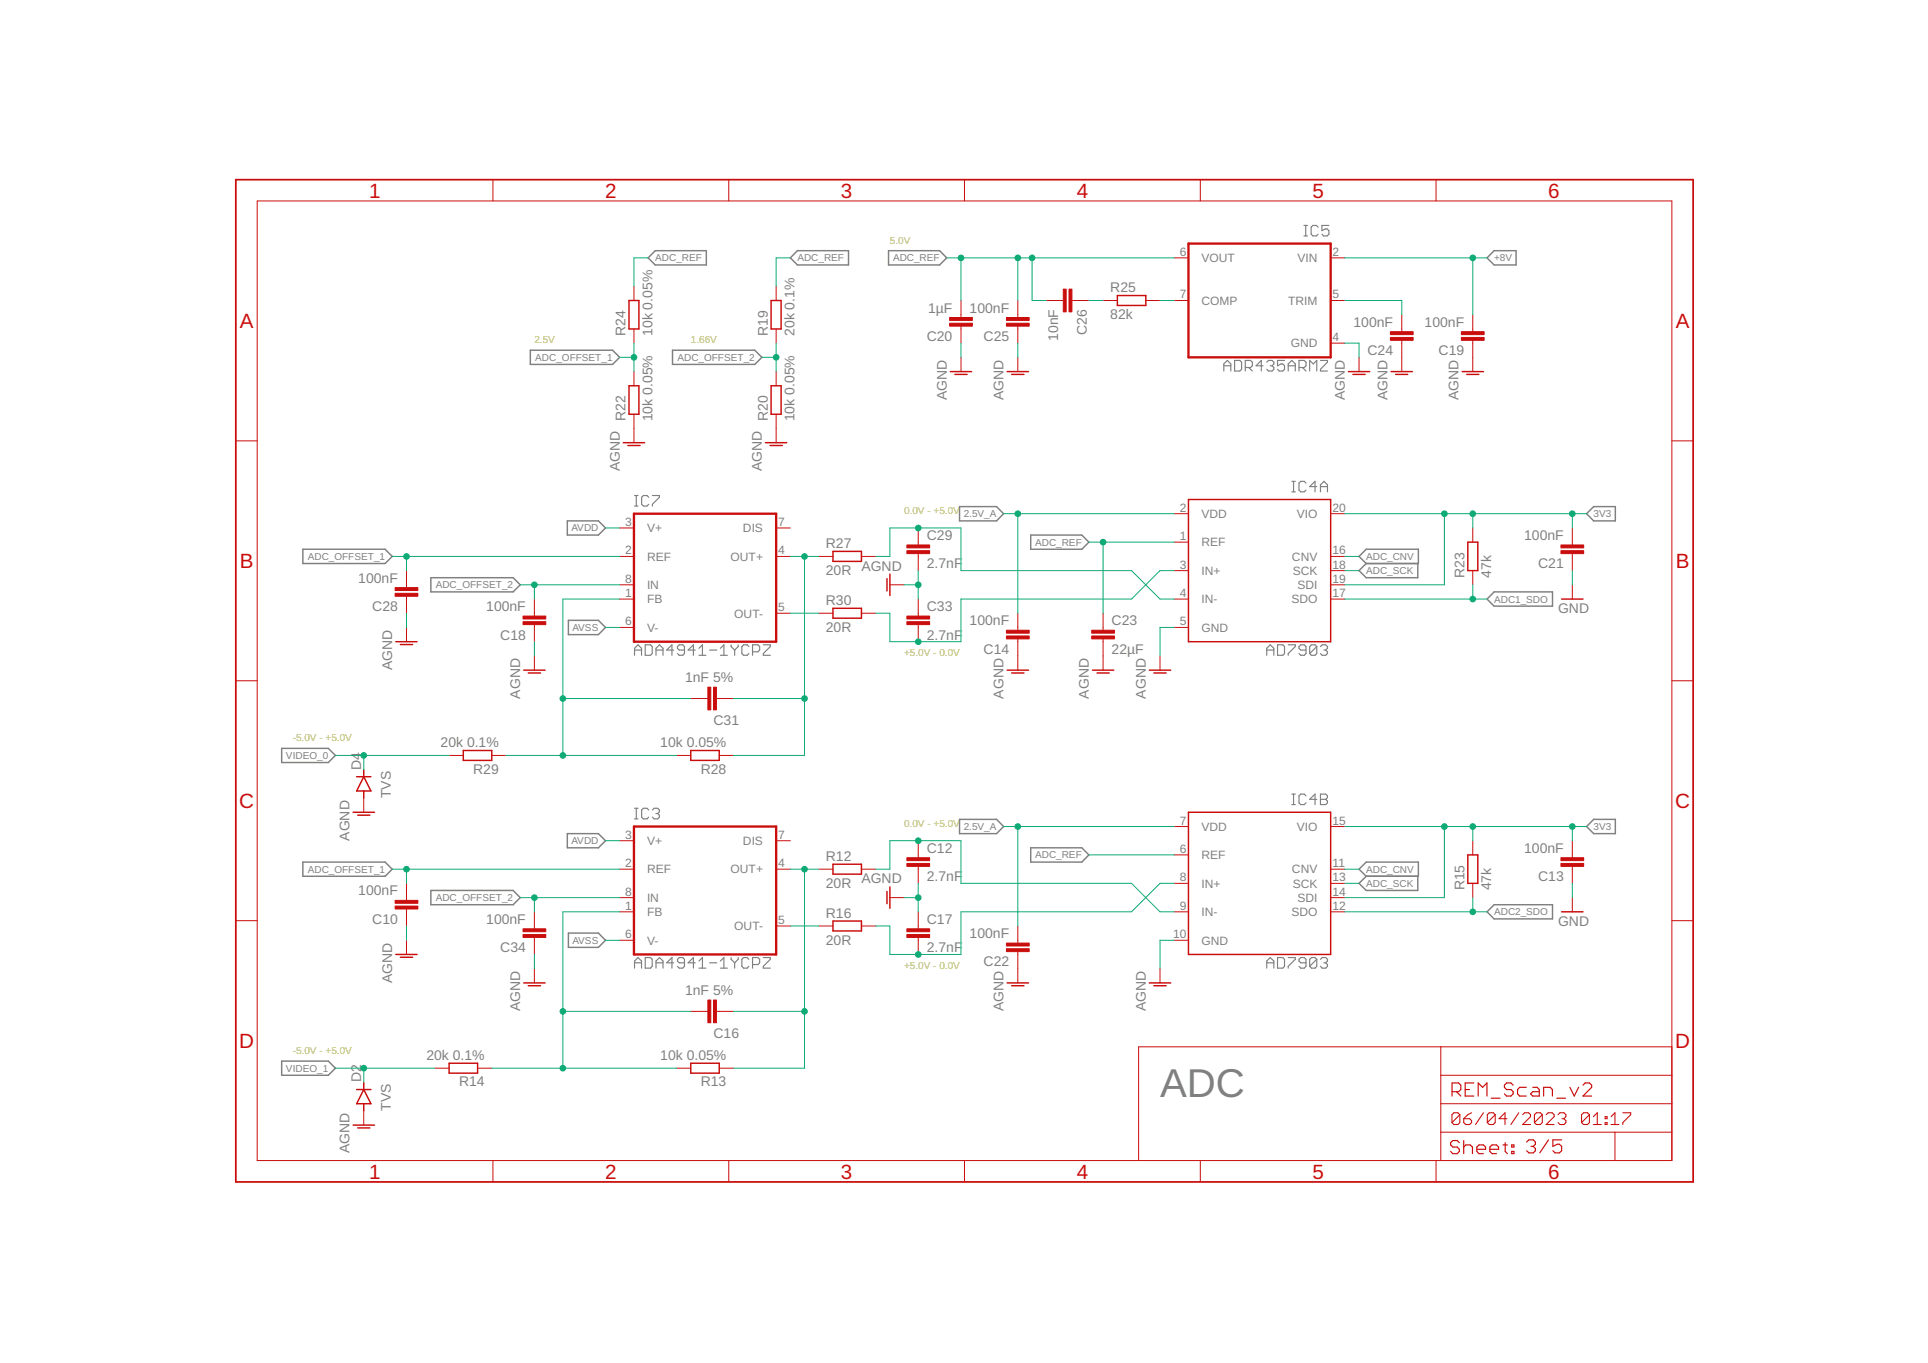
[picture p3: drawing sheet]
<svg xmlns="http://www.w3.org/2000/svg" width="420mm" height="297mm" viewBox="0 0 420 297" stroke-linecap="round" stroke-linejoin="round" font-family="sans-serif">
<g fill="none" stroke="#808080" stroke-width=".25">
<path d="M284.2 51.4h.7M284.2 49.1h.7M284.5 49.1v2.3M287.3 49.5l-.4-.4h-.8l-.4 .4v1.5l.4 .4h.8l.4-.4M289.6 49.1h-1.5v1.2l.7-.4h.4l.4 .4v.7l-.4 .4h-.7l-.4-.4M266.7 79.7h1.5M269 78.5h1.2l.4 .4v1.6l-.4 .4h-1.2zM275.3 79.7h-1.6l1.2-1.2v2.4M276.1 78.9l.3-.4h.8l.4 .4v.4l-.4 .4M276.8 79.7h.4M277.2 79.7l.4 .4v.4l-.4 .4h-.8l-.3-.4M279.9 78.5h-1.5v1.2l.8-.4h.3l.4 .4v.8l-.4 .4h-.7l-.4-.4"/>
<path d="M280.7 79.7h1.6M287.8 78.5h1.5v.4l-1.5 1.6v.4h1.5M266.7 80.9v-1.6l.8-.8 .7 .8v1.6M271.4 80.1h1.1l.4-.4v-.8l-.4-.4h-1.1v2.4M272.1 80.1l.8 .8M280.7 80.9v-1.6l.8-.8 .8 .8v1.6M283.1 80.1h1.1l.4-.4v-.8l-.4-.4h-1.1v2.4M283.8 80.1l.8 .8M285.4 80.9v-2.4l.8 .8 .8-.8v2.4M138.3 110.3h.7M138.3 108h.7M138.7 108v2.3"/>
<path d="M141.4 108.4l-.4-.4h-.8l-.4 .4v1.5l.4 .4h.8l.4-.4M142.2 108h1.5v.4l-1.5 1.5v.4M281.5 107.2h.8M281.5 104.9h.8M281.9 104.9v2.3M284.6 105.3l-.4-.4h-.7l-.4 .4v1.5l.4 .4h.7l.4-.4M287 106h-1.6l1.2-1.1v2.3M287.8 107.2v-1.5l.7-.8 .8 .8v1.5M287.8 106h1.5M138.3 142.8v-1.5l.7-.8 .8 .8v1.5M138.3 141.7h1.5M140.6 140.5h1.2l.3 .4v1.5l-.3 .4h-1.2z"/>
<path d="M143 141.7h1.5M143 142.8v-1.5l.7-.8 .8 .8v1.5M146.8 141.7h-1.5l1.1-1.2v2.3M149.2 141.7h-1.2l-.4-.4v-.4l.4-.4h.8l.4 .4v1.5l-.4 .4h-.8l-.4-.4M151.5 141.7h-1.5l1.1-1.2v2.3M152.3 142.8h1.5M152.3 141.3l.8-.8v2.3M154.6 141.7h1.6M157 142.8h1.5M157 141.3l.8-.8v2.3M159.3 140.5v.4l.8 .8M160.1 141.7v1.1"/>
<path d="M160.9 140.5v.4l-.8 .8M163.2 140.9l-.4-.4h-.7l-.4 .4v1.5l.4 .4h.7l.4-.4M164 142h1.2l.3-.3v-.8l-.3-.4h-1.2v2.3M166.3 140.5h1.6v.4l-1.6 1.5v.4h1.6M276.1 142.8v-1.5l.7-.8 .8 .8v1.5M276.1 141.7h1.5M278.4 140.5h1.1l.4 .4v1.5l-.4 .4h-1.1zM280.7 140.5h1.6v.4l-1.6 1.5v.4M284.6 141.7h-1.1l-.4-.4v-.4l.4-.4h.7l.4 .4v1.5l-.4 .4h-.7l-.4-.4M287 140.9l-.4-.4h-.8l-.4 .4v1.5M287 140.9v1.5l-.4 .4h-.8l-.4-.4M287 140.9l-1.6 1.5"/>
<path d="M287.8 140.9l.3-.4h.8l.4 .4v.4l-.4 .4M288.5 141.7h.4M288.9 141.7l.4 .3v.4l-.4 .4h-.8l-.3-.4M138.3 178.5h.7M138.3 176.1h.7M138.7 176.1v2.4M141.4 176.5l-.4-.4h-.8l-.4 .4v1.6l.4 .4h.8l.4-.4M142.2 176.5l.4-.4h.7l.4 .4v.4l-.4 .4M142.9 177.3h.4M143.3 177.3l.4 .4v.4l-.4 .4h-.7l-.4-.4M281.5 175.3h.8M281.5 173.1h.8"/>
<path d="M281.9 173.1v2.2M284.6 173.4l-.4-.3h-.7l-.4 .3v1.6l.4 .3h.7l.4-.3M287 174.2h-1.6l1.2-1.1v2.2M287.8 173.1h1.1l.4 .3v.4l-.4 .4 .4 .4v.4l-.4 .3h-1.1zM287.8 174.2h1.1M138.3 211v-1.6l.7-.7 .8 .7v1.6M138.3 209.8h1.5M140.6 208.7h1.2l.3 .4v1.5l-.3 .4h-1.2zM143 211v-1.6l.7-.7 .8 .7v1.6M143 209.8h1.5M146.8 209.8h-1.5l1.1-1.1v2.3M149.2 209.8h-1.2l-.4-.4v-.3l.4-.4h.8l.4 .4v1.5l-.4 .4h-.8l-.4-.4"/>
<path d="M151.5 209.8h-1.5l1.1-1.1v2.3M152.3 209.4l.8-.7v2.3M152.3 211h1.5M154.6 209.8h1.6M157 209.4l.8-.7v2.3M157 211h1.5M159.3 208.7v.4l.8 .7M160.1 209.8v1.2M160.9 208.7v.4l-.8 .7M163.2 209.1l-.4-.4h-.7l-.4 .4v1.5l.4 .4h.7l.4-.4M164 210.2h1.2l.3-.4v-.7l-.3-.4h-1.2v2.3M166.3 208.7h1.6v.4l-1.6 1.5v.4h1.6"/>
<path d="M276.1 211v-1.6l.7-.7 .8 .7v1.6M276.1 209.8h1.5M278.4 208.7h1.1l.4 .4v1.5l-.4 .4h-1.1zM280.7 208.7h1.6v.4l-1.6 1.5v.4M284.6 209.8h-1.1l-.4-.4v-.3l.4-.4h.7l.4 .4v1.5l-.4 .4h-.7l-.4-.4M287 209.1l-.4-.4h-.8l-.4 .4v1.5M287 209.1v1.5l-.4 .4h-.8l-.4-.4M287 209.1l-1.6 1.5M287.8 209.1l.3-.4h.8l.4 .4v.3l-.4 .4M288.5 209.8h.4M288.9 209.8l.4 .4v.4l-.4 .4h-.8l-.3-.4"/>
</g>
<g fill="none" stroke="#808080" stroke-width=".32">
<path d="M142.8 54.6h11.1v3.1h-11.1l-1.6-1.5zM173.8 54.6h11.1v3.1h-11.1l-1.6-1.5zM193.6 54.6h11.2l1.5 1.6-1.5 1.5h-11.2zM325.6 54.6h4.8v3.1h-4.8l-1.5-1.5zM115.6 76.3h17.9l1.5 1.6-1.5 1.5h-17.9zM146.6 76.3h17.9l1.5 1.6-1.5 1.5h-17.9zM66 119.7h17.9l1.6 1.6-1.6 1.5h-17.9zM123.6 113.5h6.8l1.6 1.6-1.6 1.5h-6.8zM209.1 110.4h8.1l1.5 1.6-1.5 1.5h-8.1zM224.6 116.6h11.2l1.5 1.6-1.5 1.5h-11.2zM345.8 112l1.5-1.6h4.7v3.1h-4.7zM93.9 125.9h17.9l1.6 1.5-1.6 1.6h-17.9z"/>
<path d="M123.9 135.2h6.5l1.6 1.5-1.6 1.6h-6.5zM296.2 121.3l1.5-1.6h11.4v3.1h-11.4zM297.7 122.8l-1.5 1.6 1.5 1.5h11.3v-3.1M325.6 129h12.7v3.1h-12.7l-1.5-1.5zM61.4 163.1h10.1l1.6 1.5-1.6 1.6h-10.1zM209.1 178.6h8.1l1.5 1.5-1.5 1.6h-8.1zM347.3 178.6h4.7v3.1h-4.7l-1.5-1.6zM66 187.9h17.9l1.6 1.5-1.6 1.6h-17.9zM93.9 194.1h17.9l1.6 1.5-1.6 1.6h-17.9zM123.6 181.7h6.8l1.6 1.5-1.6 1.6h-6.8zM224.6 184.8h11.2l1.5 1.5-1.5 1.6h-11.2zM296.2 189.4l1.5-1.5h11.4v3.1h-11.4z"/>
<path d="M297.7 191l-1.5 1.5 1.5 1.6h11.3v-3.1M324.1 198.7l1.5-1.5h12.7v3.1h-12.7zM123.9 203.3h6.5l1.6 1.6-1.6 1.6h-6.5zM61.4 231.2h10.1l1.6 1.6-1.6 1.5h-10.1z"/>
</g>
<g fill="none" stroke="#c90d0c" stroke-width=".22">
<path d="M107.4 39.2v4.6M158.8 39.2v4.6M210.2 39.2v4.6M261.6 39.2v4.6M312.9 39.2v4.6M56 43.8h308.3v209.1h-308.3zM255.9 56.2h3.1M290 56.2h3.1M138.2 62.4v3.1M138.2 71.7v3.1M169.1 62.4v3.1M169.1 71.7v3.1"/>
<path d="M209.4 65.5v3.7M209.4 71.1v3.7M209.4 77.9v3.1M221.8 65.5v3.7M221.8 71.1v3.7M221.8 77.9v3.1M228 65.5h3.7M233.6 65.5h3.7M240.4 65.5h3.1M249.7 65.5h3.1M255.9 65.5h3.1M290 65.5h3.1"/>
<path d="M290 74.8h3.1M296.2 77.9v3.1M305.5 68.6v3.7M305.5 74.2v6.8M321 68.6v3.7M321 74.2v6.8M51.4 96.1h4.6M138.2 81v3.1M138.2 90.3v6.2M169.1 81v3.1M169.1 90.3v6.2M364.3 96.1h4.7"/>
<path d="M135 115.1h3.2M169.1 115.1h3.1M200.1 115.1v3.7M255.9 118.2h3.1M255.9 112h3.1M290 112h3.1M321 115.1v3.1M342.6 115.1v3.7M88.6 124.4v3.7M88.6 129.9v3.7M88.6 136.7v3.1M116.5 130.6v3.7"/>
<path d="M116.5 136.1v3.7M135 121.3h3.2M135 130.6h3.2M135 127.4h3.2M135 136.7h3.2M169.1 121.3h3.1M169.1 133.6h3.1M178.4 121.3h3.1M178.4 133.6h3.1M187.7 121.3h3.1M187.7 133.6h3.1M193.9 127.4h3.1"/>
<path d="M200.1 120.6v3.8M200.1 130.6v3.7M200.1 136.1v3.7M221.8 133.6v3.8M221.8 139.2v6.8M240.4 133.6v3.8M240.4 139.2v6.8M255.9 130.6h3.1M255.9 136.7h3.1M255.9 124.4h3.1M290 121.3h3.1M290 130.6h3.1"/>
<path d="M290 127.4h3.1M290 124.4h3.1M321 124.4v3M342.6 120.6v3.8M342.6 127.4v3.2M51.4 148.4h4.6M116.5 142.9v3.1M150.5 152.2h3.8M156.1 152.2h3.7M252.8 142.9v3.1M364.3 148.4h4.7M79.3 173.9v3.1"/>
<path d="M97.9 164.6h3.1M107.2 164.6h3.1M147.4 164.6h3.1M156.7 164.6h3.1M88.6 192.5v3.7M88.6 198.1v3.7M116.5 198.7v3.7M135 183.2h3.2M135 189.4h3.2M135 198.7h3.2M135 195.6h3.2M169.1 183.2h3.1"/>
<path d="M169.1 189.4h3.1M178.4 189.4h3.1M187.7 189.4h3.1M193.9 195.6h3.1M200.1 183.2v3.7M200.1 188.8v3.7M200.1 198.7v3.7M255.9 198.7h3.1M255.9 192.5h3.1M255.9 186.3h3.1M255.9 180.1h3.1M290 189.4h3.1"/>
<path d="M290 198.7h3.1M290 195.6h3.1M290 192.5h3.1M290 180.1h3.1M321 183.2v3.1M321 192.5v3.1M342.6 183.2v3.7M342.6 188.8v3.7M342.6 195.6v3.1M51.4 200.6h4.6M88.6 204.9v3.1M116.5 204.3v3.7"/>
<path d="M116.5 211.1v3.1M135 204.9h3.2M169.1 201.8h3.1M178.4 201.8h3.1M187.7 201.8h3.1M200.1 204.3v3.7M221.8 201.8v3.7M221.8 207.4v6.8M252.8 211.1v3.1M255.9 204.9h3.1M364.3 200.6h4.7M94.8 232.8h3.1"/>
<path d="M104.1 232.8h3.1M147.4 232.8h3.1M150.5 220.4h3.8M156.1 220.4h3.7M156.7 232.8h3.1M314 228.1v24.8M314 234.3h50.3M364.3 228.1h-116.2v24.8M79.3 242.1v3.1M107.4 252.9v4.7M158.8 252.9v4.7M210.2 252.9v4.7"/>
<path d="M261.6 252.9v4.7M312.9 252.9v4.7M314 246.7h50.3M314 240.5h50.3M351.9 246.7v6.2"/>
</g>
<g fill="none" stroke="#c90d0c" stroke-width=".25">
<path d="M316.4 237.9h1.5l.4-.5v-.9l-.4-.5h-1.5v2.9M317.4 237.9l.9 1M319.3 237.4h.9M321.2 236h-1.9v2.9h1.9M322.1 238.9v-2.9l1 1 .9-1v2.9M325 239.3h1.9M329.8 236.5l-.5-.5h-1l-.4 .5v.5l.4 .4h1l.5 .5v.5l-.5 .5h-1l-.4-.5M332.6 237h-1.4l-.5 .4v1l.5 .5h1.4M334 237h1l.4 .4v1.5h-1.4l-.5-.5 .5-.5h1.4M336.4 238.9v-1.9h1.4l.5 .4v1.5M339.3 239.3h1.9M342.1 237l1 1.9 .9-1.9"/>
<path d="M345 236.5l.4-.5h1l.5 .5v.5l-1.9 1.9h1.9M318 249l-.4-.4h-1l-.5 .4v.5l.5 .5h1l.4 .5v.4l-.4 .5h-1l-.5-.5M319 248.6v2.8M319 250l.4-.5h1l.5 .5v1.4M321.8 250.5h1.9v-.5l-.4-.5h-1l-.5 .5v.9l.5 .5h1M324.7 250.5h1.9v-.5l-.5-.5h-.9l-.5 .5v.9l.5 .5h.9M327.5 249.5h1M328 249v1.9l.5 .5M329.4 249.5h.5v.5h-.5zM329.4 250.9h.5v.5h-.5zM332.7 248.9l.5-.5h.9l.5 .5v.5l-.5 .4M333.7 249.8h.4"/>
<path d="M334.1 249.8l.5 .5v.5l-.5 .4h-.9l-.5-.4M337.5 248.4l-1.9 2.8M340.3 248.4h-1.9v1.4l1-.4h.4l.5 .4v1l-.5 .4h-.9l-.5-.4"/>
</g>
<path d="M51.4 39.2h317.6v218.4h-317.6z" fill="none" stroke="#c90d0c" stroke-width=".38"/>
<g fill="none" stroke="#c90d0c" stroke-width=".23">
<path d="M318.1 242.9l-.4-.4h-.9l-.4 .4v1.7M318.1 242.9v1.7l-.4 .5h-.9l-.4-.5M318.1 242.9l-1.7 1.7M319 243.8h1.3l.4 .4v.4l-.4 .5h-.9l-.4-.5zM320.7 242.5l-.9 .4-.8 .9M323.3 242.5l-1.7 2.6M325.8 242.9l-.4-.4h-.9l-.4 .4v1.7M325.8 242.9v1.7l-.4 .5h-.9l-.4-.5M325.8 242.9l-1.7 1.7M328.4 243.8h-1.7l1.3-1.3v2.6M331 242.5l-1.7 2.6M331.8 242.9l.5-.4h.8l.4 .4v.5l-1.7 1.7h1.7"/>
<path d="M336.1 242.9l-.4-.4h-.9l-.4 .4v1.7M336.1 242.9v1.7l-.4 .5h-.9l-.4-.5M336.1 242.9l-1.7 1.7M337 242.9l.4-.4h.8l.5 .4v.5l-1.7 1.7h1.7M339.5 242.9l.5-.4h.8l.4 .4v.5l-.4 .4M340.4 243.8h.4M340.8 243.8l.4 .4v.4l-.4 .5h-.8l-.5-.5M346.4 242.9l-.5-.4h-.8l-.4 .4v1.7M346.4 242.9v1.7l-.5 .5h-.8l-.4-.5M346.4 242.9l-1.7 1.7M347.2 245.1h1.8M347.2 243.4l.9-.9v2.6"/>
<path d="M349.8 244.6h.4v.5h-.4zM349.8 243.4h.4v.4h-.4zM351.1 245.1h1.7M351.1 243.4l.8-.9v2.6M353.7 242.5h1.7v.4l-1.7 1.7v.5"/>
</g>
<path d="M259 53.1h31v24.8h-31zM138.2 112h30.9v27.8h-30.9zM138.2 180.1h30.9v27.9h-30.9z" fill="none" stroke="#c90d0c" stroke-width=".51"/>
<g fill="none" stroke="#c90d0c" stroke-width=".32">
<path d="M137.1 65.5h2.1v6.2h-2.1zM168 65.5h2.2v6.2h-2.2zM243.5 64.4h6.2v2.2h-6.2zM135.8 96.5h4.7M136.8 97.1h2.7M137.1 84.1h2.1v6.2h-2.1zM166.8 96.5h4.6M167.8 97.1h2.7M168 84.1h2.2v6.2h-2.2zM207.1 81h4.6M208.1 81.6h2.7M219.5 81h4.6"/>
<path d="M220.5 81.6h2.6M293.9 81h4.6M294.8 81.6h2.7M303.1 81h4.7M304.1 81.6h2.7M318.6 81h4.7M319.6 81.6h2.7M259 108.9h31v30.9h-31zM319.9 118.2h2.2v6.2h-2.2zM86.3 139.8h4.6M181.5 120.2h6.2v2.1h-6.2zM181.5 132.6h6.2v2.1h-6.2z"/>
<path d="M193.3 126.1v2.7M193.9 125.1v4.7M340.3 130.6h4.7M87.2 140.5h2.7M114.1 146h4.7M115.1 146.7h2.7M219.5 146h4.6M220.5 146.7h2.6M238.1 146h4.6M239.1 146.7h2.6M250.5 146h4.6M251.5 146.7h2.6"/>
<path d="M77 177h4.6M77.7 169.3h3.1M78 177.7h2.6M79.3 169.3l1.5 3.1h-3.1zM79.3 167.7v1.6M79.3 172.4v1.5M101 163.6h6.2v2.1h-6.2zM150.5 163.6h6.2v2.1h-6.2zM259 177h31v31h-31zM181.5 188.3h6.2v2.2h-6.2zM193.3 194.3v2.6M193.9 193.3v4.6"/>
<path d="M319.9 186.3h2.2v6.2h-2.2zM340.3 198.7h4.7M86.3 208h4.6M87.2 208.6h2.7M114.1 214.2h4.7M115.1 214.8h2.7M181.5 200.7h6.2v2.2h-6.2zM219.5 214.2h4.6M220.5 214.8h2.6M250.5 214.2h4.6M251.5 214.8h2.6M77.7 237.4h3.1"/>
<path d="M79.3 235.9v1.5M79.3 237.4l1.5 3.1h-3.1zM97.9 231.7h6.2v2.2h-6.2zM150.5 231.7h6.2v2.2h-6.2zM77 245.2h4.6M78 245.8h2.6M79.3 240.5v1.6"/>
</g>
<g fill="#c90d0c" stroke="#c90d0c" stroke-width=".22">
<path d="M197.6 120h5v.6h-5z"/>
<path d="M197.6 118.8h5v.6h-5z"/>
<path d="M197.6 135.5h5v.6h-5z"/>
<path d="M197.6 134.3h5v.6h-5z"/>
<path d="M197.6 188.2h5v.6h-5z"/>
<path d="M197.6 186.9h5v.7h-5z"/>
<path d="M197.6 203.7h5v.6h-5z"/>
<path d="M197.6 202.4h5v.7h-5z"/>
<path d="M303 72.3h5v.6h-5z"/>
<path d="M303 73.5h5v.7h-5z"/>
<path d="M318.5 72.3h4.9v.6h-4.9z"/>
<path d="M318.5 73.5h4.9v.7h-4.9z"/>
<path d="M231.7 63h.6v5h-.6z"/>
<path d="M233 63h.6v5h-.6z"/>
<path d="M219.3 69.2h5v.6h-5z"/>
<path d="M219.3 70.4h5v.7h-5z"/>
<path d="M206.9 69.2h5v.6h-5z"/>
<path d="M206.9 70.4h5v.7h-5z"/>
<path d="M237.9 138.6h5v.6h-5z"/>
<path d="M237.9 137.4h5v.6h-5z"/>
<path d="M219.3 137.4h5v.6h-5z"/>
<path d="M219.3 138.6h5v.6h-5z"/>
<path d="M219.3 205.5h5v.7h-5z"/>
<path d="M219.3 206.8h5v.6h-5z"/>
<path d="M86.1 128.1h5v.6h-5z"/>
<path d="M86.1 129.3h5v.6h-5z"/>
<path d="M340.2 118.8h4.9v.6h-4.9z"/>
<path d="M340.2 120h4.9v.6h-4.9z"/>
<path d="M340.2 186.9h4.9v.7h-4.9z"/>
<path d="M340.2 188.2h4.9v.6h-4.9z"/>
<path d="M114 134.3h4.9v.6h-4.9z"/>
<path d="M114 135.5h4.9v.6h-4.9z"/>
<path d="M86.1 196.2h5v.6h-5z"/>
<path d="M86.1 197.5h5v.6h-5z"/>
<path d="M114 202.4h4.9v.7h-4.9z"/>
<path d="M114 203.7h4.9v.6h-4.9z"/>
<path d="M154.3 149.8h.6v4.9h-.6z"/>
<path d="M155.5 149.8h.6v4.9h-.6z"/>
<path d="M154.3 217.9h.6v5h-.6z"/>
<path d="M155.5 217.9h.6v5h-.6z"/>
</g>
<g fill="none" stroke="#0dab76" stroke-width=".22">
<path d="M141.2 56.2h-3v6.2M172.2 56.2h-3.1v6.2M206.3 56.2h49.6M209.4 56.2v9.3M221.8 56.2v9.3M224.9 56.2v9.3h3.1M293.1 56.2h31M321 56.2v12.4M135 77.9h3.2M138.2 74.8v6.2M166 77.9h3.1M169.1 74.8v6.2"/>
<path d="M209.4 74.8v3.1M221.8 74.8v3.1M237.3 65.5h3.1M252.8 65.5h3.1M293.1 74.8h3.1v3.1M293.1 65.5h12.4v3.1M132 115.1h3M218.7 112h37.2M221.8 112v21.6M237.3 118.2h18.6M240.4 118.2v15.4M293.1 112h52.7"/>
<path d="M314.8 112v15.4h-21.7M321 112v3.1M342.6 112v3.1M85.5 121.3h49.5M88.6 121.3v3.1M88.6 133.6v3.1M113.4 127.4h21.6M116.5 127.4v3.2M116.5 139.8v3.1M132 136.7h3M135 130.6h-12.3v34M172.2 121.3h6.2"/>
<path d="M172.2 133.6h6.2M175.3 121.3v43.3h-15.5M190.8 121.3h3.1v-6.2h15.5v9.3h37.2l6.2 6.2h3.1M197 127.4h3.1M200.1 124.4v6.2M255.9 124.4h-3.1l-6.2 6.2h-37.2v9.2h-15.5v-6.2h-3.1M255.9 136.7h-3.1v6.2M293.1 121.3h3.1M293.1 130.6h31M293.1 124.4h3.1M321 127.4v3.2M342.6 124.4v3"/>
<path d="M122.7 152.2h27.8M159.8 152.2h15.5M73.1 164.6h24.8M79.3 164.6v3.1M110.3 164.6h37.1M85.5 189.4h49.5M88.6 189.4v3.1M113.4 195.6h21.6M116.5 195.6v3.1M132 183.2h3M135 198.7h-12.3v34.1M172.2 189.4h6.2"/>
<path d="M175.3 189.4v43.4h-15.5M190.8 189.4h3.1v-6.2h15.5v9.3h37.2l6.2 6.2h3.1M197 195.6h3.1M200.1 192.5v6.2M218.7 180.1h37.2M221.8 180.1v21.7M237.3 186.3h18.6M255.9 192.5h-3.1l-6.2 6.2h-37.2v9.3h-15.5v-6.2h-3.1M293.1 189.4h3.1M293.1 192.5h3.1M293.1 198.7h31M293.1 180.1h52.7"/>
<path d="M314.8 180.1v15.5h-21.7M321 180.1v3.1M321 195.6v3.1M342.6 180.1v3.1M342.6 192.5v3.1M88.6 201.8v3.1M116.5 208v3.1M132 204.9h3M172.2 201.8h6.2M255.9 204.9h-3.1v6.2M73.1 232.8h21.7M79.3 232.8v3.1"/>
<path d="M107.2 232.8h40.2M122.7 220.4h27.8M159.8 220.4h15.5"/>
</g>
<g fill="#0dab76" stroke="#0dab76" stroke-width=".22">
<circle cx="175.3" cy="121.3" r=".61"/>
<circle cx="175.3" cy="152.2" r=".61"/>
<circle cx="200.1" cy="115.1" r=".61"/>
<circle cx="200.1" cy="139.8" r=".61"/>
<circle cx="175.3" cy="220.4" r=".61"/>
<circle cx="175.3" cy="189.4" r=".61"/>
<circle cx="200.1" cy="183.2" r=".61"/>
<circle cx="200.1" cy="208" r=".61"/>
<circle cx="200.1" cy="127.4" r=".61"/>
<circle cx="200.1" cy="195.6" r=".61"/>
<circle cx="224.9" cy="56.2" r=".61"/>
<circle cx="221.8" cy="56.2" r=".61"/>
<circle cx="209.4" cy="56.2" r=".61"/>
<circle cx="240.4" cy="118.2" r=".61"/>
<circle cx="221.8" cy="112" r=".61"/>
<circle cx="221.8" cy="180.1" r=".61"/>
<circle cx="342.6" cy="112" r=".61"/>
<circle cx="314.8" cy="112" r=".61"/>
<circle cx="321" cy="112" r=".61"/>
<circle cx="342.6" cy="180.1" r=".61"/>
<circle cx="314.8" cy="180.1" r=".61"/>
<circle cx="321" cy="180.1" r=".61"/>
<circle cx="321" cy="130.6" r=".61"/>
<circle cx="321" cy="198.7" r=".61"/>
<circle cx="138.2" cy="77.9" r=".61"/>
<circle cx="88.6" cy="121.3" r=".61"/>
<circle cx="88.6" cy="189.4" r=".61"/>
<circle cx="169.1" cy="77.9" r=".61"/>
<circle cx="116.5" cy="127.4" r=".61"/>
<circle cx="116.5" cy="195.6" r=".61"/>
<circle cx="79.3" cy="164.6" r=".61"/>
<circle cx="122.7" cy="164.6" r=".61"/>
<circle cx="122.7" cy="152.2" r=".61"/>
<circle cx="122.7" cy="232.8" r=".61"/>
<circle cx="122.7" cy="220.4" r=".61"/>
<circle cx="79.3" cy="232.8" r=".61"/>
<circle cx="321" cy="56.2" r=".61"/>
</g>
<text font-size="8.8" fill="#808080" x="252.8" y="239">ADC</text>
<g font-size="4.5" fill="#c90d0c">
<text x="80.5" y="43.1">1</text>
<text x="131.9" y="43.1">2</text>
<text x="183.2" y="43.1">3</text>
<text x="234.6" y="43.1">4</text>
<text x="286" y="43.1">5</text>
<text x="337.4" y="43.1">6</text>
<text x="52.2" y="71.5">A</text>
<text x="365.2" y="71.5">A</text>
<text x="52.2" y="123.8">B</text>
<text x="365.2" y="123.8">B</text>
<text x="52.1" y="176.1">C</text>
<text x="365.1" y="176.1">C</text>
<text x="52.1" y="228.4">D</text>
<text x="365.1" y="228.4">D</text>
<text x="80.5" y="256.8">1</text>
<text x="131.9" y="256.8">2</text>
<text x="183.2" y="256.8">3</text>
<text x="234.6" y="256.8">4</text>
<text x="286" y="256.8">5</text>
<text x="337.4" y="256.8">6</text>
</g>
<g font-size="3" fill="#808080">
<text x="241.9" y="63.7">R25</text>
<text x="202.2" y="68.1">1µF</text>
<text x="211.3" y="68.1">100nF</text>
<text x="241.9" y="69.5">82k</text>
<text x="295" y="71.2">100nF</text>
<text x="310.5" y="71.2">100nF</text>
<text x="136.3" y="73.2" transform="rotate(-90 136.3 73.2)">R24</text>
<text x="142.2" y="73.2" transform="rotate(-90 142.2 73.2)">10k 0.05%</text>
<text x="167.3" y="73.2" transform="rotate(-90 167.3 73.2)">R19</text>
<text x="173.2" y="73.2" transform="rotate(-90 173.2 73.2)">20k 0.1%</text>
<text x="202" y="74.3">C20</text>
<text x="214.4" y="74.3">C25</text>
<text x="230.6" y="74.3" transform="rotate(-90 230.6 74.3)">10nF</text>
<text x="236.8" y="72.9" transform="rotate(-90 236.8 72.9)">C26</text>
<text x="298" y="77.4">C24</text>
<text x="313.5" y="77.4">C19</text>
<text x="206.3" y="87.2" transform="rotate(-90 206.3 87.2)">AGND</text>
<text x="218.7" y="87.2" transform="rotate(-90 218.7 87.2)">AGND</text>
<text x="293.1" y="87.2" transform="rotate(-90 293.1 87.2)">AGND</text>
<text x="302.4" y="87.2" transform="rotate(-90 302.4 87.2)">AGND</text>
<text x="317.9" y="87.2" transform="rotate(-90 317.9 87.2)">AGND</text>
<text x="136.3" y="91.8" transform="rotate(-90 136.3 91.8)">R22</text>
<text x="142.2" y="91.8" transform="rotate(-90 142.2 91.8)">10k 0.05%</text>
<text x="167.3" y="91.8" transform="rotate(-90 167.3 91.8)">R20</text>
<text x="173.2" y="91.8" transform="rotate(-90 173.2 91.8)">10k 0.05%</text>
<text x="135.1" y="102.7" transform="rotate(-90 135.1 102.7)">AGND</text>
<text x="166" y="102.7" transform="rotate(-90 166 102.7)">AGND</text>
<text x="180" y="119.4">R27</text>
<text x="202" y="117.7">C29</text>
<text x="332.2" y="117.7">100nF</text>
<text x="180" y="125.3">20R</text>
<text x="187.7" y="124.4">AGND</text>
<text x="202" y="123.9">2.7nF</text>
<text x="319.1" y="125.9" transform="rotate(-90 319.1 125.9)">R23</text>
<text x="325" y="125.9" transform="rotate(-90 325 125.9)">47k</text>
<text x="335.2" y="123.9">C21</text>
<text x="78.1" y="127">100nF</text>
<text x="180" y="131.8">R30</text>
<text x="81.1" y="133.2">C28</text>
<text x="106" y="133.2">100nF</text>
<text x="180" y="137.7">20R</text>
<text x="202" y="133.2">C33</text>
<text x="211.3" y="136.3">100nF</text>
<text x="242.3" y="136.3">C23</text>
<text x="339.6" y="133.6">GND</text>
<text x="109" y="139.4">C18</text>
<text x="202" y="139.4">2.7nF</text>
<text x="214.4" y="142.5">C14</text>
<text x="242.3" y="142.5">22µF</text>
<text x="85.5" y="146" transform="rotate(-90 85.5 146)">AGND</text>
<text x="149.3" y="148.7">1nF 5%</text>
<text x="113.4" y="152.2" transform="rotate(-90 113.4 152.2)">AGND</text>
<text x="218.7" y="152.2" transform="rotate(-90 218.7 152.2)">AGND</text>
<text x="237.3" y="152.2" transform="rotate(-90 237.3 152.2)">AGND</text>
<text x="249.7" y="152.2" transform="rotate(-90 249.7 152.2)">AGND</text>
<text x="155.5" y="158">C31</text>
<text x="78.7" y="167.7" transform="rotate(-90 78.7 167.7)">D4</text>
<text x="96" y="162.8">20k 0.1%</text>
<text x="143.9" y="162.8">10k 0.05%</text>
<text x="85.2" y="173.9" transform="rotate(-90 85.2 173.9)">TVS</text>
<text x="103.1" y="168.6">R29</text>
<text x="152.7" y="168.6">R28</text>
<text x="76.2" y="183.2" transform="rotate(-90 76.2 183.2)">AGND</text>
<text x="202" y="185.9">C12</text>
<text x="332.2" y="185.8">100nF</text>
<text x="180" y="187.6">R12</text>
<text x="78.1" y="195.1">100nF</text>
<text x="180" y="193.4">20R</text>
<text x="187.7" y="192.5">AGND</text>
<text x="202" y="192">2.7nF</text>
<text x="319.1" y="194.1" transform="rotate(-90 319.1 194.1)">R15</text>
<text x="325" y="194.1" transform="rotate(-90 325 194.1)">47k</text>
<text x="335.2" y="192">C13</text>
<text x="81.1" y="201.3">C10</text>
<text x="106" y="201.3">100nF</text>
<text x="180" y="200">R16</text>
<text x="202" y="201.3">C17</text>
<text x="339.6" y="201.8">GND</text>
<text x="109" y="207.5">C34</text>
<text x="180" y="205.8">20R</text>
<text x="202" y="207.5">2.7nF</text>
<text x="211.3" y="204.4">100nF</text>
<text x="85.5" y="214.2" transform="rotate(-90 85.5 214.2)">AGND</text>
<text x="214.4" y="210.6">C22</text>
<text x="113.4" y="220.4" transform="rotate(-90 113.4 220.4)">AGND</text>
<text x="149.3" y="216.8">1nF 5%</text>
<text x="218.7" y="220.4" transform="rotate(-90 218.7 220.4)">AGND</text>
<text x="249.7" y="220.4" transform="rotate(-90 249.7 220.4)">AGND</text>
<text x="155.5" y="226.1">C16</text>
<text x="92.9" y="230.9">20k 0.1%</text>
<text x="143.9" y="230.9">10k 0.05%</text>
<text x="78.7" y="235.9" transform="rotate(-90 78.7 235.9)">D2</text>
<text x="100" y="236.8">R14</text>
<text x="152.7" y="236.8">R13</text>
<text x="85.2" y="242.1" transform="rotate(-90 85.2 242.1)">TVS</text>
<text x="76.2" y="251.4" transform="rotate(-90 76.2 251.4)">AGND</text>
</g>
<g font-size="2.6" fill="#808080">
<text x="257.1" y="55.8">6</text>
<text x="261.8" y="57.1">VOUT</text>
<text x="282.7" y="57.1">VIN</text>
<text x="290.4" y="55.8">2</text>
<text x="257.1" y="65.1">7</text>
<text x="290.4" y="65.1">5</text>
<text x="261.8" y="66.4">COMP</text>
<text x="280.7" y="66.4">TRIM</text>
<text x="281.3" y="75.7">GND</text>
<text x="290.4" y="74.3">4</text>
<text x="257.1" y="111.5">2</text>
<text x="261.8" y="112.9">VDD</text>
<text x="282.6" y="112.9">VIO</text>
<text x="290.4" y="111.5">20</text>
<text x="136.3" y="114.6">3</text>
<text x="141" y="116">V+</text>
<text x="161.9" y="116">DIS</text>
<text x="169.6" y="114.6">7</text>
<text x="257.1" y="117.7">1</text>
<text x="261.8" y="119.1">REF</text>
<text x="136.3" y="120.8">2</text>
<text x="141" y="122.2">REF</text>
<text x="159.2" y="122.2">OUT+</text>
<text x="169.6" y="120.8">4</text>
<text x="257.1" y="123.9">3</text>
<text x="261.8" y="125.3">IN+</text>
<text x="281.6" y="122.2">CNV</text>
<text x="281.7" y="125.3">SCK</text>
<text x="290.4" y="120.8">16</text>
<text x="290.4" y="123.9">18</text>
<text x="136.3" y="130.1">1</text>
<text x="136.3" y="127">8</text>
<text x="141" y="131.5">FB</text>
<text x="141" y="128.4">IN</text>
<text x="257.1" y="130.1">4</text>
<text x="261.8" y="131.5">IN-</text>
<text x="281.4" y="131.5">SDO</text>
<text x="282.7" y="128.4">SDI</text>
<text x="290.4" y="127">19</text>
<text x="290.4" y="130.1">17</text>
<text x="136.3" y="136.3">6</text>
<text x="141" y="137.7">V-</text>
<text x="160" y="134.6">OUT-</text>
<text x="169.6" y="133.2">5</text>
<text x="257.1" y="136.3">5</text>
<text x="261.8" y="137.7">GND</text>
<text x="257.1" y="179.7">7</text>
<text x="290.4" y="179.7">15</text>
<text x="136.3" y="182.8">3</text>
<text x="141" y="184.1">V+</text>
<text x="161.9" y="184.2">DIS</text>
<text x="169.6" y="182.8">7</text>
<text x="257.1" y="185.9">6</text>
<text x="261.8" y="181.1">VDD</text>
<text x="282.6" y="181">VIO</text>
<text x="136.3" y="189">2</text>
<text x="141" y="190.3">REF</text>
<text x="159.2" y="190.3">OUT+</text>
<text x="169.6" y="189">4</text>
<text x="261.8" y="187.3">REF</text>
<text x="281.6" y="190.3">CNV</text>
<text x="290.4" y="189">11</text>
<text x="136.3" y="195.2">8</text>
<text x="141" y="196.5">IN</text>
<text x="257.1" y="192.1">8</text>
<text x="261.8" y="193.4">IN+</text>
<text x="281.7" y="193.4">SCK</text>
<text x="282.7" y="196.5">SDI</text>
<text x="290.4" y="192.1">13</text>
<text x="290.4" y="195.2">14</text>
<text x="136.3" y="198.3">1</text>
<text x="141" y="199.6">FB</text>
<text x="160" y="202.7">OUT-</text>
<text x="169.6" y="201.4">5</text>
<text x="257.1" y="198.3">9</text>
<text x="261.8" y="199.6">IN-</text>
<text x="281.4" y="199.6">SDO</text>
<text x="290.4" y="198.3">12</text>
<text x="136.3" y="204.5">6</text>
<text x="141" y="205.8">V-</text>
<text x="255.6" y="204.5">10</text>
<text x="261.8" y="205.8">GND</text>
</g>
<g font-size="2.2" fill="#c8c832">
<text x="193.9" y="53.1">5.0V</text>
<text x="116.5" y="74.8">2.5V</text>
<text x="150.5" y="74.8">1.66V</text>
<text x="197" y="112">0.0V - +5.0V</text>
<text x="197" y="142.9">+5.0V - 0.0V</text>
<text x="63.8" y="161.5">-5.0V - +5.0V</text>
<text x="197" y="180.1">0.0V - +5.0V</text>
<text x="197" y="211.1">+5.0V - 0.0V</text>
<text x="63.8" y="229.7">-5.0V - +5.0V</text>
</g>
<g font-size="2.2" fill="#808080">
<text x="142.8" y="57">ADC_REF</text>
<text x="173.8" y="57">ADC_REF</text>
<text x="194.6" y="57">ADC_REF</text>
<text x="325.6" y="57">+8V</text>
<text x="116.7" y="78.6">ADC_OFFSET_1</text>
<text x="147.6" y="78.6">ADC_OFFSET_2</text>
<text x="210" y="112.7">2.5V_A</text>
<text x="347.3" y="112.7">3V3</text>
<text x="124.5" y="115.8">AVDD</text>
<text x="225.6" y="118.9">ADC_REF</text>
<text x="67.1" y="122">ADC_OFFSET_1</text>
<text x="297.7" y="122">ADC_CNV</text>
<text x="297.7" y="125.1">ADC_SCK</text>
<text x="95" y="128.2">ADC_OFFSET_2</text>
<text x="325.6" y="131.3">ADC1_SDO</text>
<text x="124.7" y="137.5">AVSS</text>
<text x="62.3" y="165.4">VIDEO_0</text>
<text x="124.5" y="184">AVDD</text>
<text x="210" y="180.9">2.5V_A</text>
<text x="347.3" y="180.9">3V3</text>
<text x="67.1" y="190.2">ADC_OFFSET_1</text>
<text x="225.6" y="187.1">ADC_REF</text>
<text x="297.7" y="190.2">ADC_CNV</text>
<text x="95" y="196.4">ADC_OFFSET_2</text>
<text x="297.7" y="193.3">ADC_SCK</text>
<text x="325.6" y="199.5">ADC2_SDO</text>
<text x="124.7" y="205.7">AVSS</text>
<text x="62.3" y="233.6">VIDEO_1</text>
</g>
</svg>
